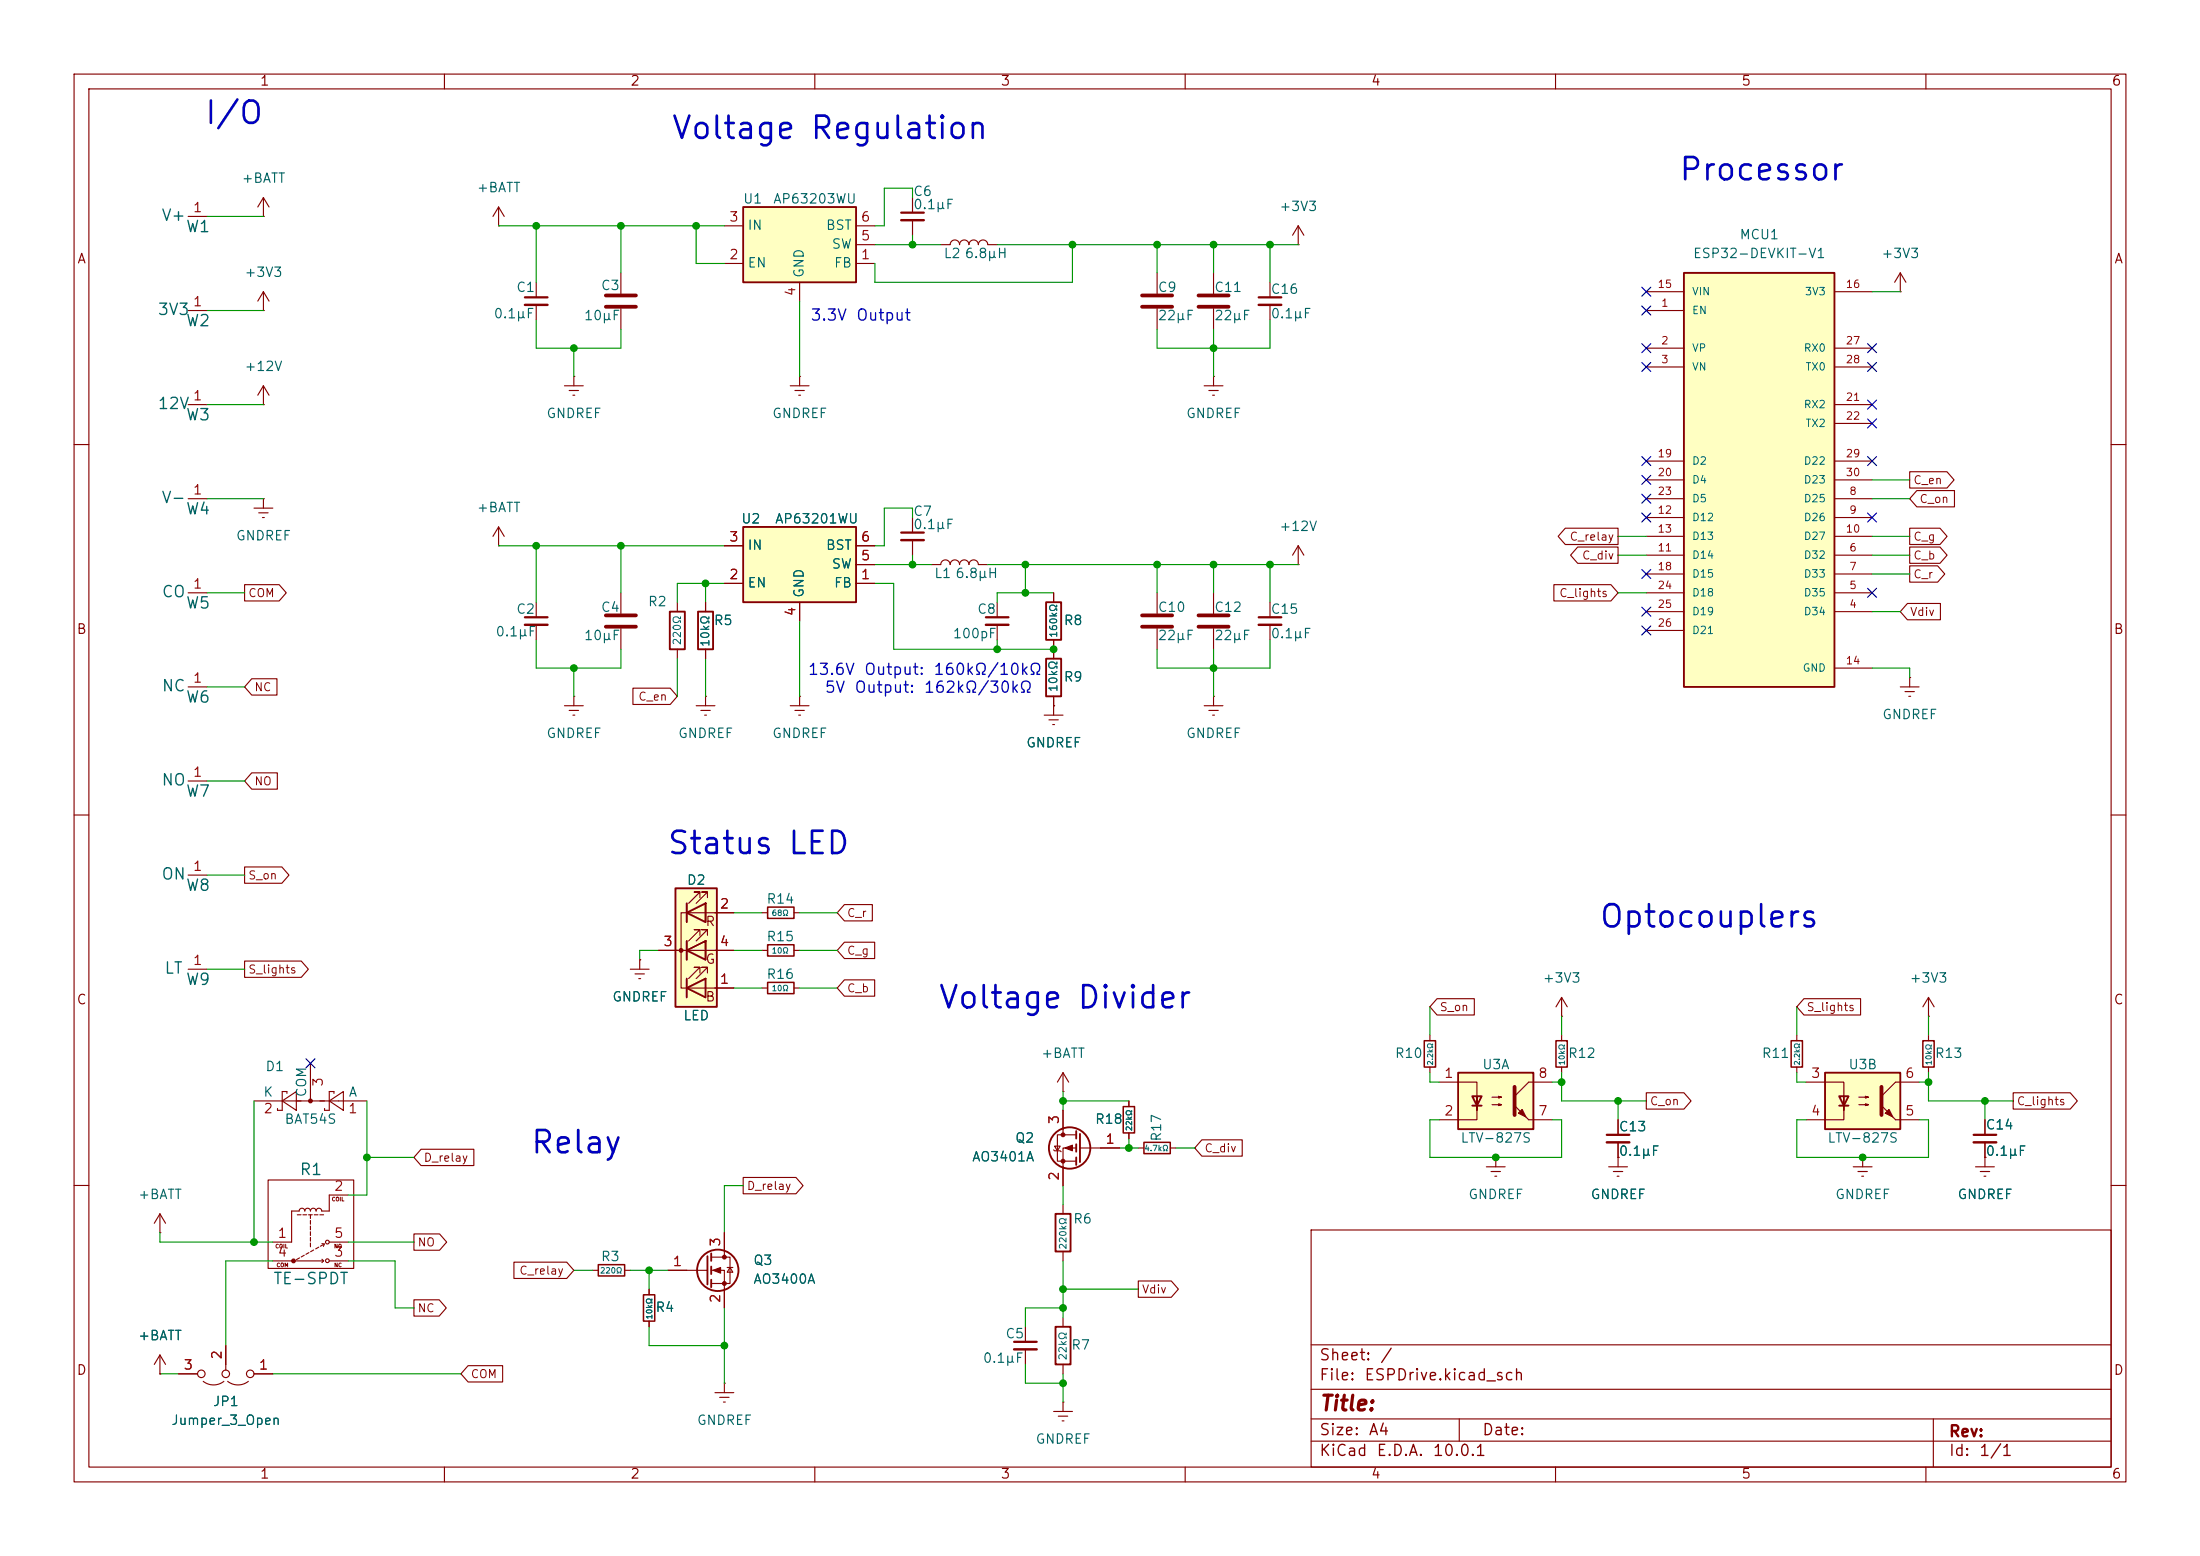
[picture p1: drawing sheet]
<svg xmlns="http://www.w3.org/2000/svg" width="297mm" height="210mm" viewBox="0 0 297 210" stroke-linecap="round" stroke-linejoin="round" font-family="sans-serif">
<g fill="none" stroke="#840000" stroke-width=".15">
<path d="M10 10h277v190h-277zM12 12h273v186h-273zM60 10v2M110 10v2M160 10v2M210 10v2M260 10v2M83.8 36.8v2.8M83.8 41.7v2.8M10 60h2M285 60h2M141 96.5h2.5"/>
<path d="M141.6 97.2h1.3M142.1 97.8h.3M142.2 95.3h.1M142.2 95.3v1.2M10 110h2M285 110h2M10 160h2M177 166h108v32h-108zM285 160h2M60 198v2M110 198v2M160 198v2"/>
<path d="M177 194.5h108M177 191.5h108M177 187.5h108M177 181.5h108M197 191.5v3M210 198v2M260 198v2M261 191.5v6.5"/>
</g>
<path d="M81.8 39.9h4.1M81.8 41.4h4.1" fill="none" stroke="#840000" stroke-width=".51"/>
<path d="M100.3 27.9h15.3v10.2h-15.3z" fill="#ffffc2"/>
<path d="M100.3 27.9h15.3v10.2h-15.3z" fill="none" stroke="#840000" stroke-width=".25"/>
<path d="M97.8 35.6h2.5M97.8 30.5h2.5M107.9 38.1v2.5M115.6 35.6h2.5M115.6 30.5h2.5M115.6 33h2.5M76.2 52.1h2.5M76.8 52.7h1.3M77.3 53.3h.3M77.5 50.8h.1M77.5 50.8v1.3" fill="none" stroke="#840000" stroke-width=".15"/>
<path d="M100.3 71.1h15.3v10.2h-15.3z" fill="#ffffc2"/>
<path d="M100.3 71.1h15.3v10.2h-15.3z" fill="none" stroke="#840000" stroke-width=".25"/>
<path d="M97.8 78.7h2.5M97.8 73.7h2.5M115.6 78.7h2.5M115.6 73.7h2.5M115.6 76.2h2.5M107.9 81.3v2.5" fill="none" stroke="#840000" stroke-width=".15"/>
<path d="M227.3 36.8h20.3v55.9h-20.3z" fill="#ffffc2"/>
<path d="M227.3 36.8h20.3v55.9h-20.3z" fill="none" stroke="#840000" stroke-width=".25"/>
<g fill="none" stroke="#840000" stroke-width=".15">
<path d="M156.2 36.8v2.8M222.2 39.4h5.1M247.6 39.4h5.1M156.2 41.7v2.8M222.2 41.9h5.1M222.2 47h5.1M222.2 49.5h5.1M247.6 47h5.1M247.6 49.5h5.1M247.6 54.6h5.1M247.6 57.2h5.1M222.2 74.9h5.1"/>
<path d="M222.2 77.5h5.1M222.2 67.3h5.1M222.2 69.9h5.1M222.2 72.4h5.1M222.2 62.2h5.1M222.2 64.8h5.1M247.6 74.9h5.1M247.6 77.5h5.1M247.6 67.3h5.1M247.6 69.9h5.1M247.6 72.4h5.1M247.6 62.2h5.1"/>
<path d="M247.6 64.8h5.1M72.4 81.3v2M72.4 84.3v2.1M222.2 82.6h5.1M222.2 80h5.1M222.2 85.1h5.1M247.6 82.6h5.1M247.6 80h5.1M247.6 90.2h5.1"/>
</g>
<path d="M154.2 39.9h4M154.2 41.4h4" fill="none" stroke="#840000" stroke-width=".51"/>
<path d="M70.9 83.3h3" fill="none" stroke="#840000" stroke-width=".3"/>
<path d="M70.9 84.3h3" fill="none" stroke="#840000" stroke-width=".33"/>
<path d="M196.8 144.8h10.2v7.6h-10.2z" fill="#ffffc2"/>
<path d="M141.2 88.9h2.1v5.1h-2.1zM196.8 144.8h10.2v7.6h-10.2zM198.8 148h1.2l-.6 1.2zM198.8 149.2h1.2" fill="none" stroke="#840000" stroke-width=".25"/>
<g fill="none" stroke="#840000" stroke-width=".15">
<path d="M25.4 67.3h2.5M34.3 68.6h2.5M34.9 69.2h1.3M35.4 69.9h.3M35.6 67.3h.1M35.6 67.3v1.3M142.2 87.6v1.3M142.2 94v1.3M162.6 95.3h2.5M163.2 95.9h1.3M163.7 96.5h.3M163.8 94h.1"/>
<path d="M163.8 94v1.3M256.5 92.7h2.6M257.2 93.3h1.2M257.7 94h.2M257.8 91.4h.1M257.8 91.4v1.3M85.1 130.8h2.5M85.7 131.4h1.3M86.2 132.1h.3M86.4 129.5h.1M86.4 129.5v1.3M194.3 146.1h5.1v3.8v-1.9"/>
<path d="M199.4 149.2v1.9h-5.1M201.4 148.1h1.3l-.4 .1v-.2l.4 .1M201.4 149.1h1.3l-.4 .1v-.2l.4 .1M206.4 151.1h3.1M209.5 146.1h-3.1l-1.9 1.9M80 171.5h.8M84.3 171.5h.8"/>
</g>
<path d="M204.5 146.7v3.8" fill="none" stroke="#840000" stroke-width=".51"/>
<g fill="#840000" stroke="#840000" stroke-width=".15">
<path d="M205 150.2l.5-.5 .5 1z"/>
<path d="M204.5 149.2l1.9 1.9z"/>
</g>
<path d="M80.8 170.7h3.5v1.5h-3.5z" fill="none" stroke="#840000" stroke-width=".2"/>
<path d="M91.2 119.9h5.6v16h-5.6z" fill="#ffffc2"/>
<g fill="#840000" stroke="#840000" stroke-width=".15">
<path d="M96.3 171.5l1-.4v.7z"/>
<path d="M143.8 154.9l1-.3v.7z"/>
<circle cx="91.9" cy="128.3" r=".25"/>
<circle cx="39.6" cy="170.2" r=".25"/>
<circle cx="41.9" cy="148.6" r=".25"/>
<circle cx="97.8" cy="169.7" r=".25"/>
<circle cx="97.8" cy="173.2" r=".25"/>
<circle cx="143.5" cy="153.2" r=".25"/>
<circle cx="143.5" cy="156.7" r=".25"/>
</g>
<g fill="none" stroke="#840000" stroke-width=".25">
<path d="M141.2 81.3h2.1v5.1h-2.1zM91.2 119.9h5.6v16h-5.6zM92.7 123.2l2.5-1.3v2.6zM92.7 128.3l2.5-1.3v2.5zM92.7 133.4l2.5-1.3v2.5zM92.7 121.9v2.6M92.7 127v2.5M92.7 132.1v2.5M145.3 152.7v1M145.3 154.4v1M145.3 156.2v1M145.8 153v3.8"/>
<path d="M95.5 169.5v3.9M96 169.2v1M96 170.9v1.1M96 172.7v1M142.5 163.8h2v5.1h-2zM142.5 179.1h2v5.1h-2z"/>
<circle cx="144.4" cy="154.9" r="2.79"/>
<circle cx="96.9" cy="171.4" r="2.79"/>
</g>
<g fill="none" stroke="#840000" stroke-width=".15">
<path d="M35.6 39.4v2.5M35.6 39.4l-.8 1.2M35.6 39.4l.7 1.2M67.3 30.5h.1M67.3 27.9l-.8 1.3M67.3 27.9l.8 1.3M67.3 27.9v2.6M72.4 38.1v2M123.2 26.7v2M123.2 29.7v2.1M127 33h1.3a.64 .64 0 0 1 .6-.6 .64 .64 0 0 1 .6 .6 .64 .64 0 0 1 .7-.6 .64 .64 0 0 1 .6 .6 .64 .64 0 0 1 .6-.6 .64 .64 0 0 1 .7 .6 .64 .64 0 0 1 .6-.6 .64 .64 0 0 1 .6 .6h1.3M171.4 38.1v2"/>
<path d="M175.3 33h.1M175.3 30.5v2.5M175.3 30.5l-.8 1.3M175.3 30.5l.7 1.3M256.5 39.4h.1M256.5 36.8l-.7 1.3M256.5 36.8l.8 1.3M256.5 36.8v2.6M25.4 54.6h2.5M25.4 41.9h2.5M35.6 54.6h.1M35.6 41.9h.1"/>
<path d="M35.6 52.1l-.8 1.2M35.6 52.1l.7 1.2M35.6 52.1v2.5M72.4 41.1v2.1M162.6 52.1h2.5M163.2 52.7h1.3M163.7 53.3h.3M163.8 50.8h.1M163.8 50.8v1.3M171.4 41.1v2.1M67.3 73.7h.1M67.3 71.1v2.6"/>
<path d="M67.3 71.1l-.8 1.3M67.3 71.1l.8 1.3M123.2 69.9v2M123.2 72.9v2M125.7 76.2h1.3a.64 .64 0 0 1 .6-.6 .64 .64 0 0 1 .7 .6 .64 .64 0 0 1 .6-.6 .64 .64 0 0 1 .6 .6 .64 .64 0 0 1 .7-.6 .64 .64 0 0 1 .6 .6 .64 .64 0 0 1 .6-.6 .64 .64 0 0 1 .7 .6h1.2M175.3 76.2h.1M175.3 73.7l-.8 1.2M175.3 73.7l.7 1.2M175.3 73.7v2.5M25.4 92.7h2.5M25.4 80h2.5M134.6 81.3v2"/>
<path d="M134.6 84.3v2.1M142.2 80v1.3M142.2 86.4v1.2M156.2 80v2.8M156.2 84.8v2.8M25.4 118.1h2.5M25.4 105.4h2.5M25.4 130.8h2.5M88.9 128.3h10.2M92.7 121.9v2.6M92.7 127v2.5M92.7 133.4h6.4"/>
<path d="M94.5 121.2v-.8h-.8h.8l-1.5 1.5M94.5 126.2v-.7h-.8h.8l-1.5 1.5M94.5 131.3v-.7h-.8h.8l-1.5 1.5M95.2 121.9h.1M95.2 121.9v2.6zM95.2 127h.1M95.2 127v2.5zM95.5 121.2v-.8h-.8h.8l-1.5 1.5M95.5 126.2v-.7h-.8h.8l-1.5 1.5M95.5 131.3v-.7h-.8h.8l-1.5 1.5M99.1 123.2h-7.2v10.2h1.1M102.9 123.2h.7"/>
<path d="M102.9 128.3h.7M102.9 133.4h.7M107.2 123.2h.7M107.2 128.3h.7M107.2 133.4h.7M193 139.7v.8M210.8 137.2h.1M210.8 134.6v2.6M210.8 139.7v.8M210.8 134.6l-.7 1.3M210.8 134.6l.8 1.3M242.6 139.7v.8"/>
<path d="M260.3 137.2h.1M260.3 134.6v2.6M260.3 139.7v.8M260.3 134.6l-.7 1.3M260.3 134.6l.8 1.3M34.3 148.6h15.2M36.2 159.3h11.6v11.9h-11.6zM38.1 148.6l1.9-1.3v2.6zM38.7 147.6v-.3h-.6v2.6h-.6v-.3M41.9 143.5v5.1M44.4 148.6l2-1.3v2.6zM45.1 147.6v-.3h-.7v2.6h-.6v-.3"/>
<path d="M142.2 155.2l.2 .1h.7l.2 .1M142.4 154.7h.7l-.4 .6zM143.5 147.3h.1M143.5 144.8v2.5M143.5 149.9v3.3M143.5 144.8l-.8 1.3M143.5 144.8l.8 1.3M145.3 153.2h-2.6v3.5h2.6M145.3 154.9h-1.8v5.1M145.8 154.9h5.3M152.4 148.6v.8M152.4 152.9v.8"/>
<path d="M153.7 154.9h.7M158 154.9h.7M193 144v.8M200.7 157.5h2.5M201.3 158.1h1.3M201.8 158.8h.3M201.9 156.2h.1M201.9 156.2v1.3M210.8 144v.8M217.2 157.5h2.5M217.8 158.1h1.3M218.3 158.8h.3"/>
<path d="M218.4 156.2h.1M218.4 151.1v2.1M218.4 154.2v3.3M242.6 144v.8M250.2 157.5h2.5M250.8 158.1h1.3M251.3 158.8h.3M251.5 156.2h.1M251.5 156.2v1.3M260.3 144v.8M266.7 157.5h2.5M267.3 158.1h1.3"/>
<path d="M267.8 158.8h.3M268 156.2h.1M268 151.1v2.1M268 154.2v3.3M21.6 166.4h.1M21.6 163.8l-.8 1.3M21.6 163.8l.8 1.3M21.6 163.8v2.6M36.8 170.2h2.6M40 170.2h3.7M40.1 164h.5M40.4 169.8l-.4 .2"/>
<path d="M40.9 164h.5M41.1 169.4l-.4 .2M41.7 164h.5M41.7 169.1l-.4 .2M41.9 164v.5M41.9 164.7v.5M41.9 165.5v.5M41.9 166.2v.6M41.9 167v.5M41.9 167.8v.5M42.3 168.7l-.4 .2M42.4 164h.5"/>
<path d="M43 168.3l-.4 .3M43.2 164h.5M43.5 170l.2 .2M43.5 167.8l.3 .1-.1 .3M43.7 168l-.4 .2M43.7 170.2l-.2 .2M44.4 170.2h2.6M44.4 167.6h2.6M47 161.3h-2.6v2.1h-1l-.1-.2-.2-.1-.3 .1-.1 .2-.1-.2-.3-.1-.3 .1-.1 .2-.1-.2-.3-.1-.2 .1-.2 .2-.1-.2-.2-.1-.3 .1-.1 .2h-1v4.2h-2.6M87.6 174v.8M87.6 178.3v.8M90.2 171.5h5.3"/>
<path d="M96 169.7h2.6v3.5h-2.6M96 171.5h1.8v5M97.8 166.4v3.3M98.2 171.1h.7M98.6 171.1l.3 .6h-.7zM138.4 179.1v2M143.5 162.6v1.2M143.5 168.9v1.3M143.5 177.8v1.3M21.6 185.4h.1M21.6 182.9v2.5M21.6 182.9l-.8 1.3"/>
<path d="M21.6 182.9l.8 1.3M24.1 185.4h2.6M27.4 186.4a2.26 2.26 0 0 0 2.8 0M30.5 181.6v3.3M30.7 186.4a2.26 2.26 0 0 0 2.8 0M34.3 185.4h2.5M96.5 188h2.6M97.2 188.6h1.2M97.7 189.2h.2M97.8 186.7h.1M97.8 186.7v1.3M138.4 182.1v2.1"/>
<path d="M142.2 190.5h2.6M142.9 191.1h1.2M143.4 191.8h.2M143.5 189.2h.1M143.5 184.2v1.2M143.5 189.2v1.3"/>
<circle cx="44.2" cy="167.6" r=".25"/>
<circle cx="44.2" cy="170.2" r=".25"/>
<circle cx="27.2" cy="185.4" r=".51"/>
<circle cx="30.5" cy="185.4" r=".51"/>
<circle cx="33.8" cy="185.4" r=".51"/>
</g>
<path d="M103.6 122.4h3.6v1.6h-3.6zM103.6 127.5h3.6v1.5h-3.6zM103.6 132.6h3.6v1.5h-3.6zM151.6 149.4h1.6v3.5h-1.6zM154.4 154.2h3.6v1.5h-3.6zM192.3 140.5h1.5v3.5h-1.5zM210.1 140.5h1.5v3.5h-1.5zM241.8 140.5h1.5v3.5h-1.5zM259.6 140.5h1.5v3.5h-1.5zM86.9 174.8h1.5v3.5h-1.5z" fill="none" stroke="#840000" stroke-width=".2"/>
<path d="M121.7 28.7h3M70.9 40.1h3M169.9 40.1h3.1M121.7 71.9h3M133.1 83.3h3M216.9 153.2h3.1M266.4 153.2h3.1M136.9 181.1h3.1" fill="none" stroke="#840000" stroke-width=".3"/>
<path d="M121.7 29.7h3M70.9 41.1h3M169.9 41.1h3.1M121.7 72.9h3M133.1 84.3h3M216.9 154.2h3.1M266.4 154.2h3.1M136.9 182.1h3.1" fill="none" stroke="#840000" stroke-width=".33"/>
<path d="M154.2 84.6h4M154.2 83.1h4" fill="none" stroke="#840000" stroke-width=".51"/>
<path d="M246.4 144.8h10.1v7.6h-10.1z" fill="#ffffc2"/>
<path d="M90.4 82.6h2.1v5h-2.1zM94.2 82.6h2.1v5h-2.1zM246.4 144.8h10.1v7.6h-10.1zM248.3 148h1.3l-.7 1.2zM248.3 149.2h1.3" fill="none" stroke="#840000" stroke-width=".25"/>
<g fill="none" stroke="#840000" stroke-width=".15">
<path d="M25.4 29.2h2.5M35.6 29.2h.1M35.6 26.7l-.8 1.2M35.6 26.7l.7 1.2M35.6 26.7v2.5M163.8 36.8v2.8M106.7 52.1h2.5M107.3 52.7h1.3M107.8 53.3h.3M107.9 50.8h.1M107.9 50.8v1.3M163.8 41.7v2.8"/>
<path d="M33 78.9h4.7l.9 1.1-.9 1.1h-4.7zM97.8 78.7h2.5M97.8 73.7h2.5M115.6 78.7h2.5M115.6 73.7h2.5M115.6 76.2h2.5M209.8 78.9h7.7l.9 1.1-.9 1.1h-7.7zM211.3 71.3h7.1v2.2h-7.1l-.9-1.1zM213 73.8h5.4v2.2h-5.4l-1-1.1zM257.8 76.4h3.8l.9 1.1-.9 1.1h-3.8zM257.8 71.3h4.1l1 1.1-1 1.1h-4.1zM257.8 63.7h5l1 1.1-1 1.1h-5z"/>
<path d="M257.8 73.8h4.1l1 1.1-1 1.1h-4.1zM258.8 66.2h5.1v2.2h-5.1l-1-1.1zM34 91.6h3.4v2.2h-3.4l-1-1.1zM76.2 95.3h2.5M76.8 95.9h1.3M77.3 96.5h.3M77.5 94h.1M77.5 94v1.3M83.8 80v2.8M83.8 84.8v2.8M85.4 92.9h5.1l.9 1.1-.9 1.1h-5.1zM91.4 81.3v1.3"/>
<path d="M91.4 87.6v1.3M94 95.3h2.5M94.6 95.9h1.3M95.1 96.5h.3M95.2 94h.1M95.2 81.3v1.3M95.2 87.6v1.3M95.2 94v1.3M106.7 95.3h2.5M107.3 95.9h1.3M107.8 96.5h.3M107.9 94h.1"/>
<path d="M107.9 81.3v2.5M107.9 94v1.3M142.2 95.3h.1M142.2 80v1.3M142.2 86.4v2.5M142.2 94v1.3M163.8 80v2.8M163.8 84.8v2.8M171.4 81.3v2M171.4 84.3v2.1M257.5 81.4h4.5v2.3h-4.5l-1-1.1zM33 117h5.1l.9 1.1-.9 1.1h-5.1z"/>
<path d="M34 104.3h3.4v2.2h-3.4l-1-1.1zM33 129.7h7.7l.9 1.1-.9 1.1h-7.7zM86.4 129.5h.1M88.9 128.3h2.5M96.5 133.4h2.6M96.5 123.2h2.6M96.5 128.3h2.6M114 122.1h3.8v2.2h-3.8l-1-1.1zM114 132.2h4.1v2.3h-4.1l-1-1.1zM114 127.2h4.1v2.2h-4.1l-1-1.1zM194 134.8h5v2.2h-5l-1-1.1zM243.5 134.8h7.7v2.2h-7.7l-.9-1.1z"/>
<path d="M56.8 155.1h7.2v2.2h-7.2l-.9-1.1zM100.3 158.9h7.2l.9 1.1-.9 1.1h-7.2zM143.5 149.9v2.5M143.5 157.5v2.5M148.6 154.9h2.5M152.4 148.6v.8M152.4 152.9v.8M162.3 153.8h5.4v2.2h-5.4l-1-1.1zM218.4 156.2h.1M218.4 151.1v2.1M218.4 154.2v2M222.2 147.5h5.1l1 1.1-1 1.1h-5.1z"/>
<path d="M243.8 146.1h5.1v3.8v-1.9M248.9 149.2v1.9h-5.1M251 148.1h1.2l-.4 .1v-.2l.4 .1M251 149.1h1.2l-.4 .1v-.2l.4 .1M255.9 151.1h3.2M259.1 146.1h-3.2l-1.9 1.9M268 156.2h.1M268 151.1v2.1M268 154.2v2M271.8 147.5h7.7l.9 1.1-.9 1.1h-7.7zM55.9 175.4h3.4l1 1.1-1 1.1h-3.4zM55.9 166.5h3.4l1 1.1-1 1.1h-3.4z"/>
<path d="M69.4 170.3h7.1l1 1.2-1 1.1h-7.1zM87.6 174v.8M87.6 178.3v.8M90.2 171.5h2.5M97.8 166.4v2.5M97.8 174v2.5M153.7 172.9h4.4l1 1.1-1 1.1h-4.4zM21.6 185.4h.1M24.1 185.4h2.6M30.5 181.6v2.6M34.3 185.4h2.5M63.2 184.3h4.7v2.2h-4.7l-1-1.1z"/>
</g>
<path d="M161.8 39.9h4.1M161.8 41.4h4.1M81.8 84.6h4.1M81.8 83.1h4.1M161.8 84.6h4.1M161.8 83.1h4.1M254 146.7v3.8" fill="none" stroke="#840000" stroke-width=".51"/>
<g fill="#840000" stroke="#840000" stroke-width=".15">
<path d="M254.5 150.2l.5-.5 .5 1z"/>
<path d="M254 149.2l1.9 1.9z"/>
</g>
<path d="M169.9 83.3h3.1" fill="none" stroke="#840000" stroke-width=".3"/>
<path d="M169.9 84.3h3.1" fill="none" stroke="#840000" stroke-width=".33"/>
<g fill="none" stroke="#009600" stroke-width=".15">
<path d="M27.9 29.2h7.7M67.3 30.5h30.5M72.4 30.5v7.6M83.8 30.5v6.3M94 30.5v5.1h3.8M118.1 33h8.9M123.2 26.7v-1.3h-3.8v5.1h-1.3M123.2 31.8v1.2M134.6 33h40.7M144.8 33v5.1h-26.7v-2.5M156.2 33v3.8M163.8 33v3.8"/>
<path d="M171.4 33v5.1M252.7 39.4h3.8M27.9 41.9h7.7M27.9 54.6h7.7M72.4 43.2v3.8h11.4v-2.5M77.5 47v3.8M107.9 40.6v10.2M163.8 44.5v6.3M171.4 43.2v3.8h-15.2v-2.5M27.9 67.3h7.7M67.3 73.7h30.5M72.4 73.7v7.6"/>
<path d="M83.8 73.7v6.3M95.2 78.7v2.6M97.8 78.7h-6.4v2.6M118.1 78.7h2.5v8.9h21.6M118.1 76.2h7.6M123.2 69.9v-1.3h-3.8v5.1h-1.3M123.2 74.9v1.3M133.3 76.2h42M138.4 76.2v3.8M156.2 76.2v3.8M163.8 76.2v3.8M171.4 76.2v5.1"/>
<path d="M218.4 74.9h3.8M218.4 72.4h3.8M252.7 74.9h5.1M252.7 67.3h5.1M252.7 72.4h5.1M252.7 77.5h5.1M252.7 64.8h5.1M27.9 92.7h5.1M27.9 80h5.1M72.4 86.4v3.8h11.4v-2.6M77.5 90.2v3.8M91.4 88.9v5.1"/>
<path d="M95.2 88.9v5.1M107.9 83.8v10.2M134.6 86.4v1.2M142.2 80h-7.6v1.3M163.8 87.6v6.4M171.4 86.4v3.8h-15.2v-2.6M218.4 80h3.8M252.7 90.2h5.1v1.2M252.7 82.6h3.8M27.9 118.1h5.1M27.9 105.4h5.1M27.9 130.8h5.1"/>
<path d="M88.9 128.3h-2.5v1.2M99.1 128.3h3.8M99.1 133.4h3.8M99.1 123.2h3.8M107.9 128.3h5.1M107.9 133.4h5.1M107.9 123.2h5.1M193 135.9v3.8M210.8 137.2v2.5M242.6 135.9v3.8M260.3 137.2v2.5M34.3 148.6v19"/>
<path d="M49.5 156.2h6.4M49.5 148.6v12.7h-2.5M143.5 148.6h8.9M143.5 147.3v2.6M151.1 154.9h2.6M152.4 153.7v1.2M158.7 154.9h2.6M193 144.8v1.3h1.3M194.3 151.1h-1.3v5.1h17.8v-5.1h-1.3M209.5 146.1h1.3M210.8 144.8v3.8h11.4M218.4 148.6v2.5"/>
<path d="M242.6 144.8v1.3h1.2M243.8 151.1h-1.2v5.1h17.7v-5.1h-1.2M259.1 146.1h1.2M260.3 144.8v3.8h11.5M268 148.6v2.5M21.6 166.4v1.2h15.2M36.8 170.2h-6.3v11.4M47 170.2h6.3v6.3h2.6M47 167.6h8.9M77.5 171.5h2.5M85.1 171.5h5.1M87.6 179.1v2.5h10.2"/>
<path d="M87.6 171.5v2.5M97.8 176.5v10.2M100.3 160h-2.5v6.4M143.5 160v2.6M143.5 170.2v7.6M143.5 176.5h-5.1v2.6M143.5 174h10.2M21.6 185.4h2.5M36.8 185.4h25.4M138.4 184.2v2.5h5.1M143.5 185.4v3.8"/>
</g>
<g fill="none" stroke="#000084" stroke-width=".15">
<path d="M221.6 38.8l1.3 1.2M222.9 38.8l-1.3 1.2M221.6 48.9l1.3 1.2M221.6 46.4l1.3 1.2M221.6 41.3l1.3 1.2M222.9 48.9l-1.3 1.2M222.9 46.4l-1.3 1.2M222.9 41.3l-1.3 1.2M252.1 56.5l1.2 1.3M252.1 46.4l1.2 1.2M252.1 54l1.2 1.2M252.1 48.9l1.2 1.2"/>
<path d="M253.3 56.5l-1.2 1.3M253.3 46.4l-1.2 1.2M253.3 54l-1.2 1.2M253.3 48.9l-1.2 1.2M221.6 64.2l1.3 1.2M221.6 66.7l1.3 1.2M221.6 61.6l1.3 1.2M221.6 69.2l1.3 1.3M221.6 76.9l1.3 1.2M222.9 76.9l-1.3 1.2M222.9 64.2l-1.3 1.2M222.9 66.7l-1.3 1.2"/>
<path d="M222.9 61.6l-1.3 1.2M222.9 69.2l-1.3 1.3M252.1 69.2l1.2 1.3M252.1 61.6l1.2 1.2M252.1 79.4l1.2 1.2M253.3 69.2l-1.2 1.3M253.3 61.6l-1.2 1.2M253.3 79.4l-1.2 1.2M221.6 81.9l1.3 1.3M221.6 84.5l1.3 1.2M222.9 81.9l-1.3 1.3M222.9 84.5l-1.3 1.2"/>
<path d="M41.3 142.9l1.2 1.2M42.5 142.9l-1.2 1.2"/>
</g>
<g fill="#009600" stroke="#009600" stroke-width=".14">
<circle cx="156.2" cy="76.2" r=".46"/>
<circle cx="171.4" cy="76.2" r=".46"/>
<circle cx="163.8" cy="76.2" r=".46"/>
<circle cx="142.2" cy="87.6" r=".46"/>
<circle cx="138.4" cy="76.2" r=".46"/>
<circle cx="138.4" cy="80" r=".46"/>
<circle cx="163.8" cy="90.2" r=".46"/>
<circle cx="268" cy="148.6" r=".46"/>
<circle cx="260.3" cy="146.1" r=".46"/>
<circle cx="251.5" cy="156.2" r=".46"/>
<circle cx="156.2" cy="33" r=".46"/>
<circle cx="144.8" cy="33" r=".46"/>
<circle cx="163.8" cy="47" r=".46"/>
<circle cx="171.4" cy="33" r=".46"/>
<circle cx="163.8" cy="33" r=".46"/>
<circle cx="201.9" cy="156.2" r=".46"/>
<circle cx="210.8" cy="146.1" r=".46"/>
<circle cx="218.4" cy="148.6" r=".46"/>
<circle cx="94" cy="30.5" r=".46"/>
<circle cx="83.8" cy="30.5" r=".46"/>
<circle cx="77.5" cy="90.2" r=".46"/>
<circle cx="72.4" cy="73.7" r=".46"/>
<circle cx="77.5" cy="47" r=".46"/>
<circle cx="72.4" cy="30.5" r=".46"/>
<circle cx="143.5" cy="148.6" r=".46"/>
<circle cx="143.5" cy="176.5" r=".46"/>
<circle cx="143.5" cy="174" r=".46"/>
<circle cx="143.5" cy="186.7" r=".46"/>
<circle cx="152.4" cy="154.9" r=".46"/>
<circle cx="123.2" cy="33" r=".46"/>
<circle cx="123.2" cy="76.2" r=".46"/>
<circle cx="134.6" cy="87.6" r=".46"/>
<circle cx="95.2" cy="78.7" r=".46"/>
<circle cx="83.8" cy="73.7" r=".46"/>
<circle cx="87.6" cy="171.5" r=".46"/>
<circle cx="97.8" cy="181.6" r=".46"/>
<circle cx="34.3" cy="167.6" r=".46"/>
<circle cx="49.5" cy="156.2" r=".46"/>
</g>
<g font-size="3" fill="#0000c2">
<text x="27.5" y="17.5">I/O</text>
<text x="90.5" y="19.5">Voltage Regulation</text>
<text x="226.5" y="25.1">Processor</text>
<text x="89.9" y="116">Status LED</text>
<text x="215.7" y="125.9">Optocouplers</text>
<text x="126.5" y="136.9">Voltage Divider</text>
<text x="71.5" y="156.4">Relay</text>
</g>
<text font-size="2" fill="#840000" x="178" y="190.9">Title:</text>
<g font-size="1.5" fill="#006464">
<text x="21.7" y="30.2">V+</text>
<text x="25" y="31.7">W1</text>
<text x="21.2" y="42.9">3V3</text>
<text x="25" y="44.4">W2</text>
<text x="21.2" y="55.6">12V</text>
<text x="25" y="57.1">W3</text>
<text x="21.7" y="68.3">V-</text>
<text x="25" y="69.8">W4</text>
<text x="21.7" y="81">CO</text>
<text x="25" y="82.5">W5</text>
<text x="21.7" y="93.7">NC</text>
<text x="25" y="95.2">W6</text>
<text x="21.7" y="106.4">NO</text>
<text x="25" y="107.9">W7</text>
<text x="21.7" y="119.1">ON</text>
<text x="25" y="120.6">W8</text>
<text x="22.1" y="131.8">LT</text>
<text x="25" y="133.3">W9</text>
<text x="40.3" y="159">R1</text>
<text x="36.8" y="173.7">TE-SPDT</text>
</g>
<g font-size="1.5" fill="#0000c2">
<text x="109.3" y="43.7">3.3V</text>
<text x="115.5" y="43.7">Output</text>
<text x="109" y="91.5">13.6V</text>
<text x="111.2" y="93.9">5V</text>
<text x="115.3" y="93.9">Output:</text>
<text x="116.6" y="91.5">Output:</text>
<text x="124.6" y="93.9">162kΩ/30kΩ</text>
<text x="125.9" y="91.5">160kΩ/10kΩ</text>
</g>
<g font-size="1.5" fill="#840000">
<text x="178" y="184">Sheet:</text>
<text x="186.2" y="184">/</text>
<text x="178" y="186.7">File:</text>
<text x="184.1" y="186.7">ESPDrive.kicad_sch</text>
<text x="178" y="196.9">KiCad</text>
<text x="178" y="194.1">Size:</text>
<text x="184.7" y="194.1">A4</text>
<text x="185.7" y="196.9">E.D.A.</text>
<text x="193.3" y="196.9">10.0.1</text>
<text x="200" y="194.1">Date:</text>
<text x="263" y="194.3">Rev:</text>
<text x="263" y="196.9">Id:</text>
<text x="267.1" y="196.9">1/1</text>
</g>
<g font-size="1.3" fill="#840000">
<text x="35" y="11.9">1</text>
<text x="85" y="11.9">2</text>
<text x="135" y="11.9">3</text>
<text x="185" y="11.9">4</text>
<text x="235" y="11.9">5</text>
<text x="285" y="11.9">6</text>
<text x="10.3" y="35.9">A</text>
<text x="285.3" y="35.9">A</text>
<text x="10.3" y="85.9">B</text>
<text x="285.3" y="85.9">B</text>
<text x="95.1" y="125.3">R</text>
<text x="95.1" y="130.4">G</text>
<text x="10.3" y="135.9">C</text>
<text x="95.1" y="135.5">B</text>
<text x="285.3" y="135.9">C</text>
<text x="10.3" y="185.9">D</text>
<text x="285.3" y="185.9">D</text>
<text x="35" y="199.9">1</text>
<text x="85" y="199.9">2</text>
<text x="135" y="199.9">3</text>
<text x="185" y="199.9">4</text>
<text x="235" y="199.9">5</text>
<text x="285" y="199.9">6</text>
</g>
<g font-size="1.3" fill="#a90000">
<text x="26" y="29">1</text>
<text x="98.4" y="35.3">2</text>
<text x="98.4" y="30.2">3</text>
<text x="116.1" y="35.3">1</text>
<text x="116.1" y="32.8">5</text>
<text x="116.1" y="30.2">6</text>
<text x="26" y="41.7">1</text>
<text x="107.7" y="40.1" transform="rotate(-90 107.7 40.1)">4</text>
<text x="26" y="54.4">1</text>
<text x="26" y="67.1">1</text>
<text x="98.4" y="73.4">3</text>
<text x="116.1" y="75.9">5</text>
<text x="116.1" y="73.4">6</text>
<text x="26" y="79.8">1</text>
<text x="98.4" y="78.5">2</text>
<text x="107.7" y="83.3" transform="rotate(-90 107.7 83.3)">4</text>
<text x="116.1" y="78.5">1</text>
<text x="26" y="92.5">1</text>
<text x="26" y="105.2">1</text>
<text x="26" y="117.9">1</text>
<text x="97.1" y="122.9">2</text>
<text x="26" y="130.6">1</text>
<text x="89.5" y="128">3</text>
<text x="97.1" y="128">4</text>
<text x="97.1" y="133.1">1</text>
<text x="43.9" y="146.8" transform="rotate(-90 43.9 146.8)">3</text>
<text x="194.9" y="145.8">1</text>
<text x="207.6" y="145.8">8</text>
<text x="244.4" y="145.8">3</text>
<text x="257.1" y="145.8">6</text>
<text x="35.5" y="150.6">2</text>
<text x="46.9" y="150.6">1</text>
<text x="143.3" y="151.8" transform="rotate(-90 143.3 151.8)">3</text>
<text x="149.2" y="154.7">1</text>
<text x="194.9" y="150.9">2</text>
<text x="207.6" y="150.9">7</text>
<text x="244.4" y="150.9">4</text>
<text x="257.1" y="150.9">5</text>
<text x="45" y="161">2</text>
<text x="143.3" y="159.5" transform="rotate(-90 143.3 159.5)">2</text>
<text x="37.4" y="167.4">1</text>
<text x="45" y="167.4">5</text>
<text x="37.4" y="169.9">4</text>
<text x="45" y="169.9">3</text>
<text x="90.7" y="171.2">1</text>
<text x="97.5" y="168.3" transform="rotate(-90 97.5 168.3)">3</text>
<text x="97.5" y="176" transform="rotate(-90 97.5 176)">2</text>
<text x="24.7" y="185.2">3</text>
<text x="30.2" y="183.6" transform="rotate(-90 30.2 183.6)">2</text>
<text x="34.9" y="185.2">1</text>
</g>
<g font-size="1.3" fill="#006464">
<text x="32.5" y="25">+BATT</text>
<text x="64.3" y="26.3">+BATT</text>
<text x="100.2" y="27.8">U1</text>
<text x="104.3" y="27.8">AP63203WU</text>
<text x="123.2" y="26.8">C6</text>
<text x="123.2" y="28.5">0.1μF</text>
<text x="172.6" y="28.8">+3V3</text>
<text x="100.8" y="31.3">IN</text>
<text x="111.4" y="31.3">BST</text>
<text x="112.2" y="33.9">SW</text>
<text x="127.3" y="35.2">L2</text>
<text x="130.2" y="35.2">6.8μH</text>
<text x="228.5" y="35.2">ESP32-DEVKIT-V1</text>
<text x="234.8" y="32.6">MCU1</text>
<text x="253.9" y="35.2">+3V3</text>
<text x="32.9" y="37.7">+3V3</text>
<text x="69.6" y="39.7">C1</text>
<text x="81" y="39.5">C3</text>
<text x="100.8" y="36.4">EN</text>
<text x="108.8" y="37.6" transform="rotate(-90 108.8 37.6)">GND</text>
<text x="112.5" y="36.4">FB</text>
<text x="156.2" y="39.7">C9</text>
<text x="163.8" y="39.7">C11</text>
<text x="171.5" y="40">C16</text>
<text x="66.6" y="43.3">0.1μF</text>
<text x="78.7" y="43.5">10μF</text>
<text x="156.2" y="43.5">22μF</text>
<text x="163.8" y="43.5">22μF</text>
<text x="171.5" y="43.3">0.1μF</text>
<text x="32.9" y="50.4">+12V</text>
<text x="73.7" y="56.7">GNDREF</text>
<text x="104.2" y="56.7">GNDREF</text>
<text x="160" y="56.7">GNDREF</text>
<text x="64.3" y="69.4">+BATT</text>
<text x="100" y="71">U2</text>
<text x="104.5" y="71">AP63201WU</text>
<text x="123.2" y="70">C7</text>
<text x="123.2" y="71.7">0.1μF</text>
<text x="172.6" y="72">+12V</text>
<text x="31.8" y="73.3">GNDREF</text>
<text x="100.8" y="74.5">IN</text>
<text x="111.4" y="74.5">BST</text>
<text x="112.2" y="77.1">SW</text>
<text x="69.6" y="83.2">C2</text>
<text x="81" y="82.9">C4</text>
<text x="87.4" y="82.1">R2</text>
<text x="100.8" y="79.6">EN</text>
<text x="108.8" y="80.8" transform="rotate(-90 108.8 80.8)">GND</text>
<text x="112.5" y="79.6">FB</text>
<text x="126" y="78.3">L1</text>
<text x="128.9" y="78.3">6.8μH</text>
<text x="131.8" y="83.2">C8</text>
<text x="156.2" y="82.9">C10</text>
<text x="163.8" y="82.9">C12</text>
<text x="171.5" y="83.2">C15</text>
<text x="66.8" y="86.2">0.1μF</text>
<text x="78.7" y="86.7">10μF</text>
<text x="96.3" y="84.7">R5</text>
<text x="128.5" y="86.5">100pF</text>
<text x="143.5" y="84.7">R8</text>
<text x="156.2" y="86.7">22μF</text>
<text x="163.8" y="86.7">22μF</text>
<text x="171.5" y="86.5">0.1μF</text>
<text x="143.5" y="92.3">R9</text>
<text x="73.7" y="99.9">GNDREF</text>
<text x="91.5" y="99.9">GNDREF</text>
<text x="104.2" y="99.9">GNDREF</text>
<text x="138.4" y="101.2">GNDREF</text>
<text x="160" y="99.9">GNDREF</text>
<text x="254" y="97.4">GNDREF</text>
<text x="92.6" y="119.7">D2</text>
<text x="103.4" y="122.3">R14</text>
<text x="103.4" y="127.4">R15</text>
<text x="82.6" y="135.5">GNDREF</text>
<text x="103.4" y="132.4">R16</text>
<text x="208.2" y="132.9">+3V3</text>
<text x="257.7" y="132.9">+3V3</text>
<text x="92.2" y="138">LED</text>
<text x="140.5" y="143.1">+BATT</text>
<text x="188.2" y="143.1">R10</text>
<text x="211.6" y="143.1">R12</text>
<text x="237.8" y="143.1">R11</text>
<text x="261.1" y="143.1">R13</text>
<text x="35.5" y="148.3">K</text>
<text x="35.7" y="144.9">D1</text>
<text x="41.7" y="148.2" transform="rotate(-90 41.7 148.2)">COM</text>
<text x="47" y="148.3">A</text>
<text x="200" y="144.6">U3A</text>
<text x="249.5" y="144.6">U3B</text>
<text x="38.3" y="152">BAT54S</text>
<text x="136.9" y="154.5">Q2</text>
<text x="147.7" y="152">R18</text>
<text x="157.1" y="154.2" transform="rotate(-90 157.1 154.2)">R17</text>
<text x="197.1" y="154.5">LTV-827S</text>
<text x="218.4" y="153">C13</text>
<text x="246.6" y="154.5">LTV-827S</text>
<text x="268" y="152.8">C14</text>
<text x="131.1" y="157.1">AO3401A</text>
<text x="218.4" y="156.3">0.1μF</text>
<text x="268" y="156.3">0.1μF</text>
<text x="18.6" y="162.2">+BATT</text>
<text x="144.8" y="165.5">R6</text>
<text x="198.1" y="162.2">GNDREF</text>
<text x="214.6" y="162.2">GNDREF</text>
<text x="247.7" y="162.2">GNDREF</text>
<text x="264.2" y="162.2">GNDREF</text>
<text x="81" y="170.5">R3</text>
<text x="101.6" y="173.6">AO3400A</text>
<text x="101.6" y="171">Q3</text>
<text x="88.4" y="177.4">R4</text>
<text x="18.6" y="181.2">+BATT</text>
<text x="132.6" y="184.3">0.1μF</text>
<text x="135.6" y="180.9">C5</text>
<text x="144.5" y="182.5">R7</text>
<text x="28.7" y="190.1">JP1</text>
<text x="23" y="192.6">Jumper_3_Open</text>
<text x="94" y="192.6">GNDREF</text>
<text x="139.7" y="195.2">GNDREF</text>
</g>
<g font-size="1.1" fill="#840000">
<text x="258.2" y="65.6">C_en</text>
<text x="259" y="68.2">C_on</text>
<text x="211.8" y="73.2">C_relay</text>
<text x="213.5" y="75.8">C_div</text>
<text x="258.2" y="73.2">C_g</text>
<text x="258.2" y="75.8">C_b</text>
<text x="33.4" y="80.9">COM</text>
<text x="210.4" y="80.9">C_lights</text>
<text x="257.8" y="83.4">Vdiv</text>
<text x="258.2" y="78.3">C_r</text>
<text x="34.3" y="93.6">NC</text>
<text x="86.1" y="94.8">C_en</text>
<text x="34.3" y="106.3">NO</text>
<text x="33.4" y="119">S_on</text>
<text x="114.3" y="124">C_r</text>
<text x="33.4" y="131.7">S_lights</text>
<text x="114.3" y="129.1">C_g</text>
<text x="114.3" y="134.2">C_b</text>
<text x="194.3" y="136.7">S_on</text>
<text x="243.8" y="136.7">S_lights</text>
<text x="222.7" y="149.4">C_on</text>
<text x="272.2" y="149.4">C_lights</text>
<text x="162.5" y="155.8">C_div</text>
<text x="57.1" y="157.1">D_relay</text>
<text x="100.7" y="160.9">D_relay</text>
<text x="56.3" y="168.5">NO</text>
<text x="70" y="172.3">C_relay</text>
<text x="56.3" y="177.4">NC</text>
<text x="154.1" y="174.8">Vdiv</text>
<text x="63.5" y="186.3">COM</text>
</g>
<g font-size="1.1" fill="#006464">
<text x="96" y="87.4" transform="rotate(-90 96 87.4)">10kΩ</text>
<text x="143" y="93.5" transform="rotate(-90 143 93.5)">10kΩ</text>
</g>
<g font-size="1" fill="#a90000">
<text x="223.7" y="39.1">15</text>
<text x="224.2" y="41.7">1</text>
<text x="249.1" y="39.1">16</text>
<text x="224.2" y="46.7">2</text>
<text x="249.1" y="46.7">27</text>
<text x="224.2" y="49.3">3</text>
<text x="249.1" y="49.3">28</text>
<text x="249.1" y="54.4">21</text>
<text x="249.1" y="56.9">22</text>
<text x="223.7" y="62">19</text>
<text x="223.7" y="64.5">20</text>
<text x="249.1" y="62">29</text>
<text x="249.1" y="64.5">30</text>
<text x="223.7" y="69.6">12</text>
<text x="223.7" y="67.1">23</text>
<text x="249.6" y="67.1">8</text>
<text x="249.6" y="69.6">9</text>
<text x="223.7" y="74.7">11</text>
<text x="223.7" y="72.1">13</text>
<text x="223.7" y="77.2">18</text>
<text x="249.1" y="72.1">10</text>
<text x="249.6" y="74.7">6</text>
<text x="249.6" y="77.2">7</text>
<text x="223.7" y="79.8">24</text>
<text x="223.7" y="82.3">25</text>
<text x="249.6" y="82.3">4</text>
<text x="249.6" y="79.8">5</text>
<text x="223.7" y="84.8">26</text>
<text x="249.1" y="89.9">14</text>
</g>
<g font-size="1" fill="#006464">
<text x="228.3" y="40.1">VIN</text>
<text x="243.6" y="40.1">3V3</text>
<text x="228.3" y="42.6">EN</text>
<text x="228.3" y="47.7">VP</text>
<text x="243.4" y="47.7">RX0</text>
<text x="228.3" y="50.3">VN</text>
<text x="243.7" y="50.3">TX0</text>
<text x="243.4" y="55.3">RX2</text>
<text x="243.7" y="57.9">TX2</text>
<text x="228.3" y="63">D2</text>
<text x="228.3" y="65.5">D4</text>
<text x="243.4" y="63">D22</text>
<text x="243.4" y="65.5">D23</text>
<text x="228.3" y="70.6">D12</text>
<text x="228.3" y="68">D5</text>
<text x="243.4" y="68">D25</text>
<text x="243.4" y="70.6">D26</text>
<text x="228.3" y="75.7">D14</text>
<text x="228.3" y="73.1">D13</text>
<text x="243.4" y="75.7">D32</text>
<text x="243.4" y="73.1">D27</text>
<text x="228.3" y="78.2">D15</text>
<text x="228.3" y="80.7">D18</text>
<text x="228.3" y="83.3">D19</text>
<text x="243.4" y="83.3">D34</text>
<text x="243.4" y="80.7">D35</text>
<text x="243.4" y="78.2">D33</text>
<text x="92.2" y="87.2" transform="rotate(-90 92.2 87.2)">220Ω</text>
<text x="142.9" y="86.2" transform="rotate(-90 142.9 86.2)">160kΩ</text>
<text x="228.3" y="85.8">D21</text>
<text x="243.3" y="90.9">GND</text>
<text x="144.2" y="183.7" transform="rotate(-90 144.2 183.7)">22kΩ</text>
</g>
<text font-size=".9" fill="#006464" x="144.2" y="168.7" transform="rotate(-90 144.2 168.7)">220kΩ</text>
<g font-size=".8" fill="#006464">
<text x="104.1" y="123.8">68Ω</text>
<text x="104.1" y="128.9">10Ω</text>
<text x="104.1" y="134">10Ω</text>
<text x="211.4" y="143.9" transform="rotate(-90 211.4 143.9)">10kΩ</text>
<text x="261" y="143.9" transform="rotate(-90 261 143.9)">10kΩ</text>
<text x="153" y="152.7" transform="rotate(-90 153 152.7)">22kΩ</text>
<text x="154.4" y="155.5">4.7kΩ</text>
<text x="80.9" y="172.1">220Ω</text>
<text x="88.2" y="178.1" transform="rotate(-90 88.2 178.1)">10kΩ</text>
</g>
<g font-size=".7" fill="#006464">
<text x="193.6" y="143.9" transform="rotate(-90 193.6 143.9)">2.2kΩ</text>
<text x="243.1" y="143.9" transform="rotate(-90 243.1 143.9)">2.2kΩ</text>
</g>
<g font-size=".5" fill="#840000">
<text x="44.7" y="162.2">COIL</text>
<text x="37.1" y="168.6">COIL</text>
<text x="37.3" y="171.1">COM</text>
<text x="45" y="168.6">NO</text>
<text x="45.1" y="171.1">NC</text>
</g>
</svg>
